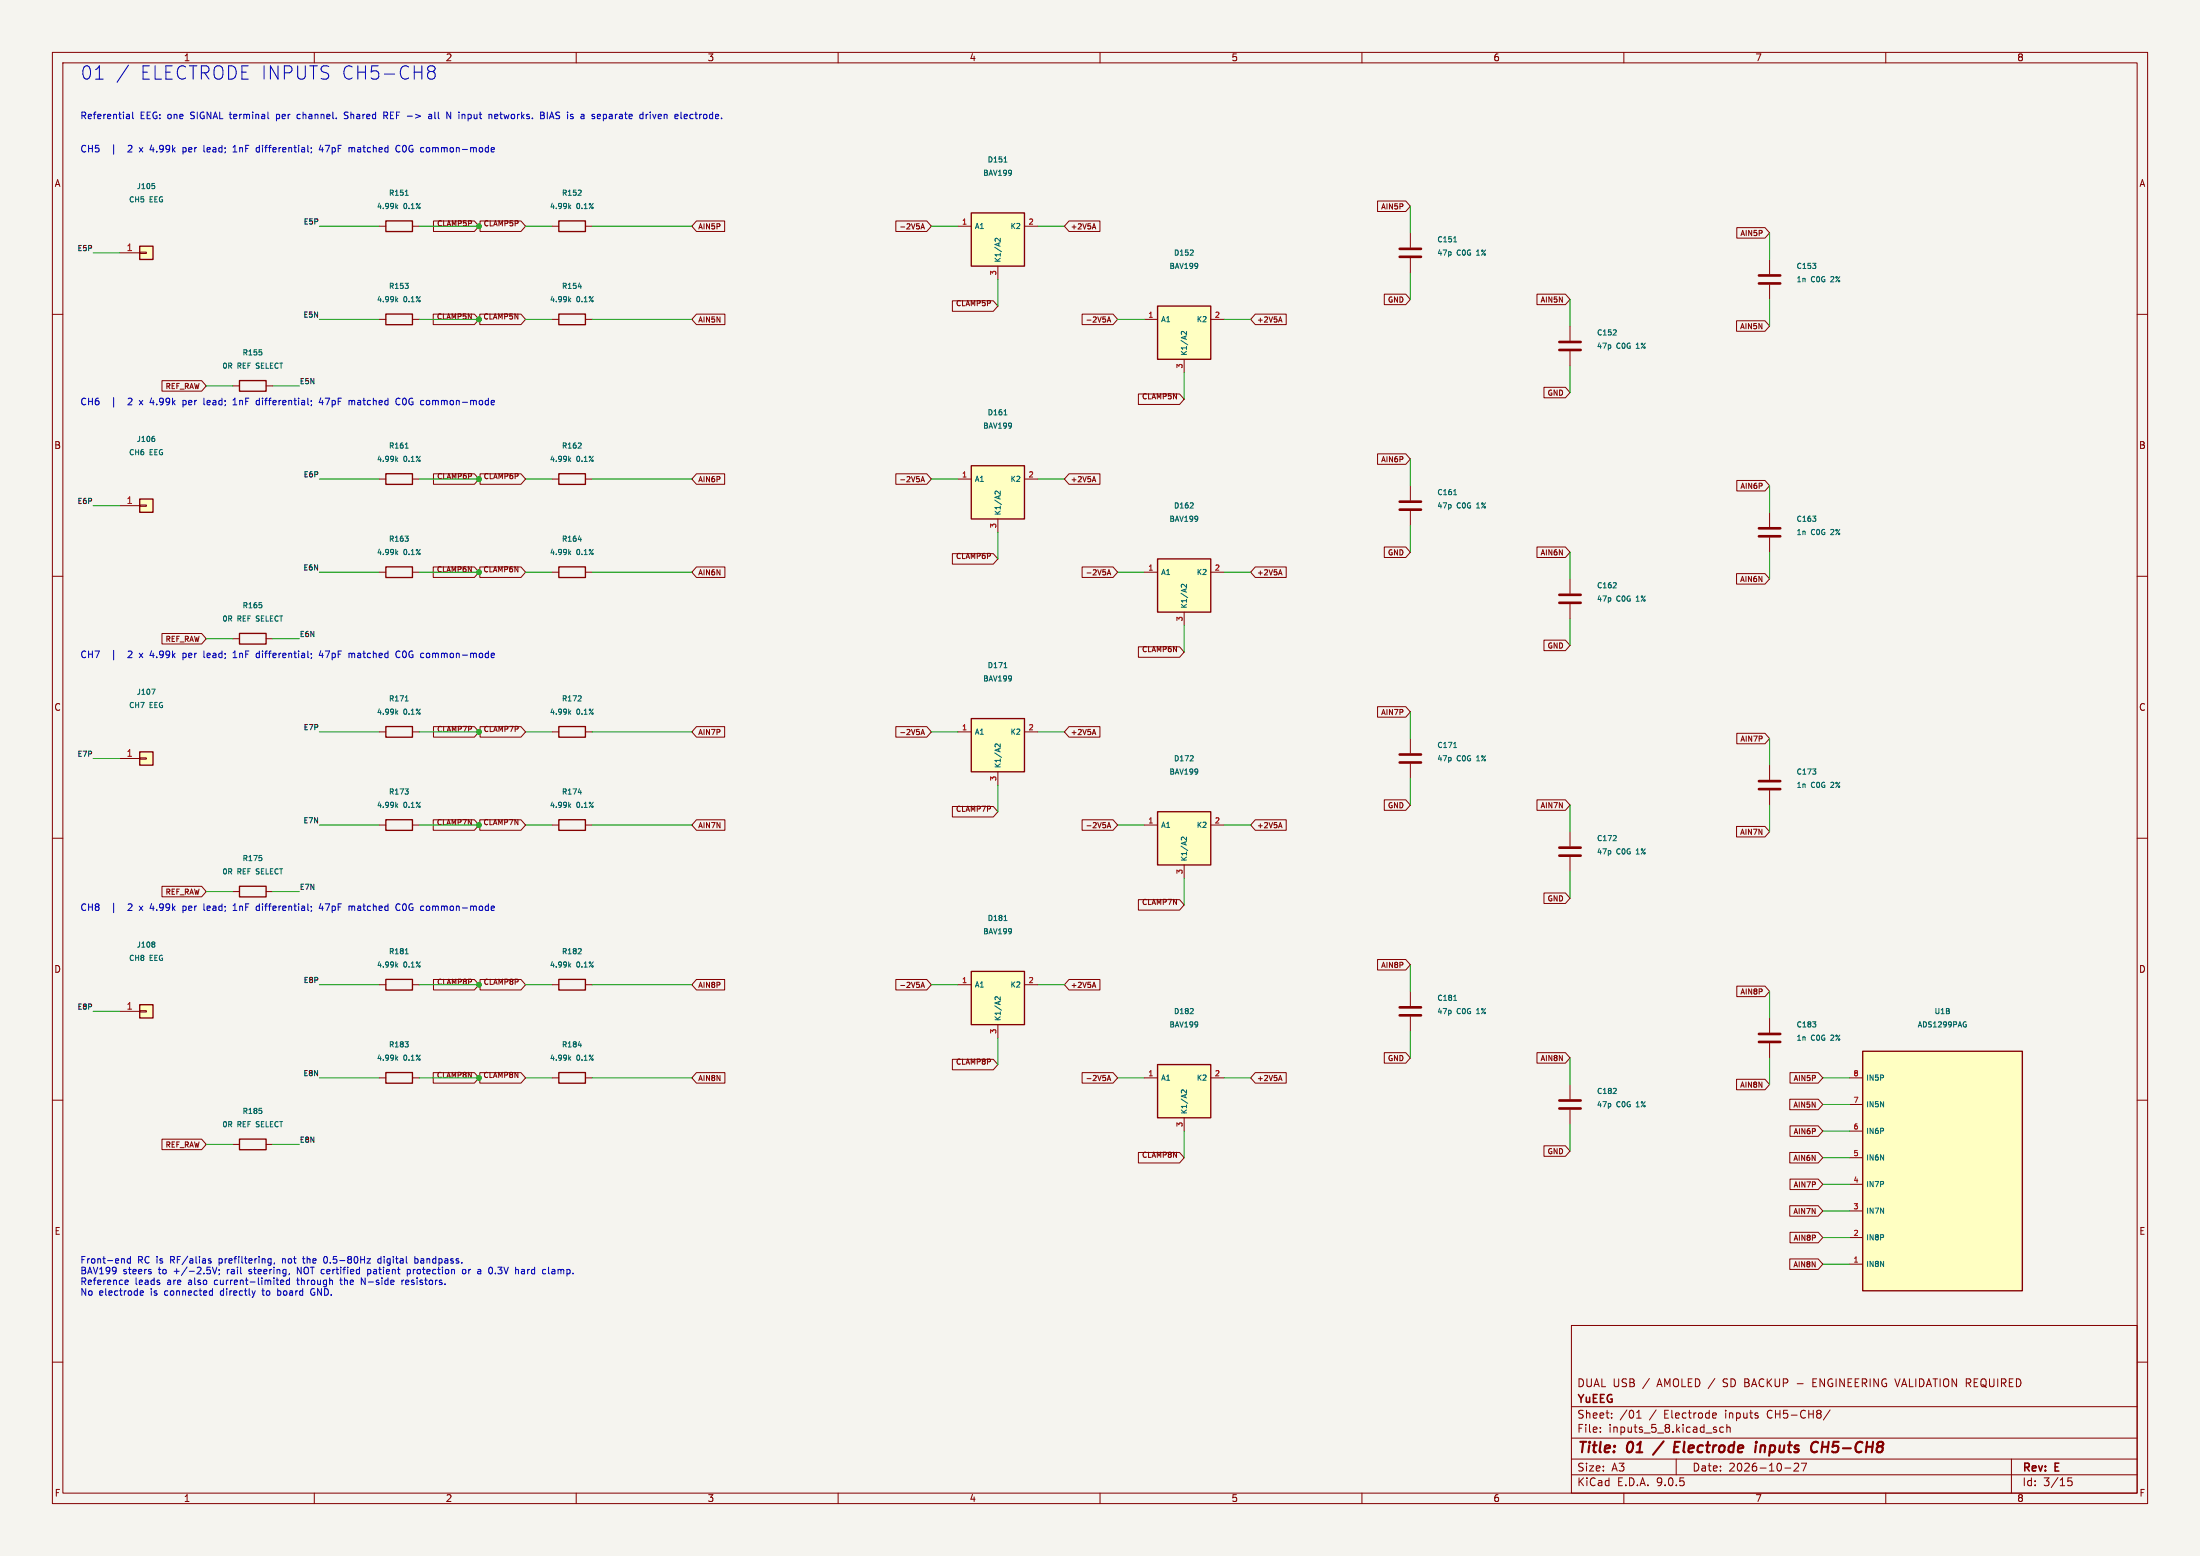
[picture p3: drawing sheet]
<svg xmlns="http://www.w3.org/2000/svg" width="420mm" height="297mm" viewBox="0 0 420 297" stroke-linecap="round" stroke-linejoin="round" font-family="sans-serif">
<path d="M0 0h420v297h-420z" fill="#f5f4ef" stroke="#f5f4ef" stroke-width=".19"/>
<g fill="none" stroke="#840000" stroke-width=".19">
<path d="M10 10h400v277h-400zM12 12h396v273h-396zM60 10v2M110 10v2M160 10v2M210 10v2M260 10v2M310 10v2M360 10v2M10 60h2M408 60h2M10 110h2"/>
<path d="M408 110h2M10 160h2M408 160h2M10 210h2M408 210h2M300 253h108v32h-108zM10 260h2M300 278.5h108M300 274.5h108M300 268.5h108M305.5 273.2v.2M305.5 272.5v.1"/>
<path d="M307.7 270.5v.2M307.7 269.8v.1M312.4 270.7h.9M312.4 269.6l.5-.4v1.5M320 278.5v3M327.2 269.7l.4 .1 .1 .2-.8 .2M327.6 270.6l-.4 .1M329 272.5l-.4-.1-.3 .3 .1 .6h.6M329.7 272.5l.2-.1 .3 .1 .1 .9M329.7 271.9v1.5M343.1 264.1h1.1M343.3 279.4v.5l-.9 .9h1"/>
<path d="M344.9 279.3l-.7 1.5M346.1 263.9h.5M346.8 263.2h-.7v1.5h.7M349.4 269.1l-1.3 1.9M384 278.5v6.5M408 260h2M60 285v2M110 285v2M160 285v2M210 285v2M260 285v2M300 281.5h108"/>
<path d="M310 285v2M340.7 280.2h1.2M360 285v2M395.5 282.1h-.7l-.1 .7 .2-.1h.5l.2 .2-.1 .5-.2 .2-.6-.2"/>
</g>
<path d="M317.6 275.1l-2 2.6M319.7 276.2h.6M320.7 275.2h-.9l-.3 2h1M335.2 275.9l-.2 1.3M335.3 275.2v.2M336.2 275.9l-.2 1.3M336.7 275.9l-.6 .2M346.7 275.2l.4 .2M347.8 276.2h1.2M348 275.2l-.3 2" fill="none" stroke="#840000" stroke-width=".4"/>
<path d="M26.7 191.8h2.5v2.5h-2.5z" fill="#ffffc2"/>
<path d="M26.7 191.8h2.5v2.5h-2.5zM73.7 186.9h5v2.1h-5z" fill="none" stroke="#840000" stroke-width=".25"/>
<path d="M299.7 110.5v2.8M299.7 115.3v2.8M22.9 193h3.8M26.7 192.9h1.2v.3h-1.2zM72.4 188h1.3M78.7 188h1.3" fill="none" stroke="#840000" stroke-width=".19"/>
<path d="M307.9 112.2h.7M308.5 111.3v.3M29.4 179.8l.2 .2-.2 .2 .2 .4-.2 .2M75.7 184.2l.2 .4M75.9 183.9l-.3 .4M77.4 182.1h.5" fill="none" stroke="#006464" stroke-width=".19"/>
<path d="M297.7 113.5h4.1M297.7 115.1h4.1" fill="none" stroke="#840000" stroke-width=".51"/>
<path d="M185.4 88.9h10.2v10.2h-10.2z" fill="#ffffc2"/>
<path d="M185.4 88.9h10.2v10.2h-10.2z" fill="none" stroke="#840000" stroke-width=".25"/>
<path d="M182.9 91.4h2.5M190.5 99.1v2.5M195.6 91.4h2.5" fill="none" stroke="#840000" stroke-width=".19"/>
<path d="M191.7 79.2h.5M191 93.7v.7l-.8-.7-.2 .2v.4" fill="none" stroke="#006464" stroke-width=".19"/>
<path d="M221 106.7h10.1v10.1h-10.1z" fill="#ffffc2"/>
<path d="M73.7 42.2h5v2h-5zM221 106.7h10.1v10.1h-10.1z" fill="none" stroke="#840000" stroke-width=".25"/>
<path d="M72.4 43.2h1.3M78.7 43.2h1.3M218.4 109.2h2.6M226.1 116.8v2.6M231.1 109.2h2.6" fill="none" stroke="#840000" stroke-width=".19"/>
<path d="M75.7 39.4l.2 .4M75.9 39.2l-.3 .3M77.4 37.3h.5M227.2 97h.6M227.8 96.1v.3M226.5 111.5v.6l-.7-.6-.3 .2 .1 .3" fill="none" stroke="#006464" stroke-width=".19"/>
<path d="M26.7 47h2.5v2.5h-2.5z" fill="#ffffc2"/>
<path d="M26.7 47h2.5v2.5h-2.5zM106.7 59.9h5.1v2.1h-5.1zM45.7 72.6h5.1v2.1h-5.1zM73.7 204.7h5v2.1h-5z" fill="none" stroke="#840000" stroke-width=".25"/>
<path d="M22.9 48.3h3.8M26.7 48.1h1.2v.3h-1.2zM44.4 73.7h1.3M50.8 73.7h1.3M105.4 61h1.3M111.8 61h1.2M299.7 62.2v2.8M299.7 67.1v2.8M72.4 205.7h1.3M78.7 205.7h1.3" fill="none" stroke="#840000" stroke-width=".19"/>
<path d="M29 35h.5M29.4 35.4l.2 .2v.2l-.2 .2M108.7 57.2l.3 .4M109 56.9l-.4 .4M110.4 54.7h.6M50 67.2v.5M307.9 64h.7M308.5 63v.4M77.3 198.8h.6l-.3 .4M77.9 199.3v.4M75.7 202l.2 .4M75.9 201.7l-.3 .4" fill="none" stroke="#006464" stroke-width=".19"/>
<path d="M297.7 65.3h4.1M297.7 66.8h4.1" fill="none" stroke="#840000" stroke-width=".51"/>
<path d="M221 58.4h10.1v10.2h-10.1z" fill="#ffffc2"/>
<path d="M106.7 42.2h5.1v2h-5.1zM221 58.4h10.1v10.2h-10.1zM73.7 108.2h5v2h-5z" fill="none" stroke="#840000" stroke-width=".25"/>
<path d="M105.4 43.2h1.3M111.8 43.2h1.2M218.4 61h2.6M226.1 68.6v2.5M231.1 61h2.6M72.4 109.2h1.3M78.7 109.2h1.3" fill="none" stroke="#840000" stroke-width=".19"/>
<path d="M108.7 39.4l.3 .4M109 39.2l-.4 .3M110.3 37.3h.7M110.9 36.4v.3M227.2 48.7h.6M227.8 47.8v.3M226.5 63.3v.6l-.7-.6-.3 .2 .1 .3M75.7 105.5l.2 .4M75.9 105.2l-.3 .4M77.3 102.3h.6l-.3 .4M77.9 102.8v.4" fill="none" stroke="#006464" stroke-width=".19"/>
<path d="M185.4 40.6h10.2v10.2h-10.2z" fill="#ffffc2"/>
<path d="M73.7 59.9h5v2.1h-5zM185.4 40.6h10.2v10.2h-10.2zM73.7 90.4h5v2.1h-5zM45.7 120.9h5.1v2h-5.1zM106.7 138.7h5.1v2h-5.1zM106.7 156.5h5.1v2h-5.1zM45.7 217.4h5.1v2.1h-5.1z" fill="none" stroke="#840000" stroke-width=".25"/>
<g fill="none" stroke="#840000" stroke-width=".19">
<path d="M182.9 43.2h2.5M190.5 50.8v2.5M195.6 43.2h2.5M72.4 61h1.3M78.7 61h1.3M72.4 91.4h1.3M78.7 91.4h1.3M337.8 97.8v2.8M337.8 102.6v2.8M44.4 121.9h1.3M50.8 121.9h1.3M105.4 139.7h1.3"/>
<path d="M111.8 139.7h1.2M105.4 157.5h1.3M111.8 157.5h1.2M44.4 218.4h1.3M50.8 218.4h1.3"/>
</g>
<g fill="none" stroke="#006464" stroke-width=".19">
<path d="M191.7 30.9h.5M75.7 57.2l.2 .4M75.9 56.9l-.3 .4M77.3 54.1h.6l-.3 .3M77.9 54.5v.5M191 45.5v.6l-.8-.6-.2 .2v.3M75.7 87.7l.2 .4M75.9 87.4l-.3 .4M77.4 85.5h.5M346 98.5h.7l-.4 .4M346.6 99v.4M50 115.5v.4"/>
<path d="M108.7 136l.3 .3M109 135.7l-.4 .4M110.3 133.8h.7M110.9 132.9v.3M108.7 153.7l.3 .4M109 153.5l-.4 .3M110.4 151.3h.6M50 212v.4"/>
</g>
<path d="M335.8 100.8h4.1M335.8 102.4h4.1" fill="none" stroke="#840000" stroke-width=".51"/>
<path d="M355.6 200.7h30.5v45.7h-30.5z" fill="#ffffc2"/>
<path d="M355.6 200.7h30.5v45.7h-30.5z" fill="none" stroke="#840000" stroke-width=".25"/>
<g fill="none" stroke="#840000" stroke-width=".19">
<path d="M337.8 49.5v2.8M337.8 54.4v2.8M269.2 92.7v2.8M269.2 97.5v2.8M337.8 194.3v2.8M337.8 199.1v2.8M353.1 205.7h2.5M353.1 210.8h2.5M353.1 215.9h2.5M353.1 221h2.5M353.1 226.1h2.5M353.1 231.1h2.5"/>
<path d="M353.1 236.2h2.5M353.1 241.3h2.5"/>
</g>
<path d="M346 50.3h.7l-.4 .3M346.6 50.7v.5M277.5 94.4h.6M346 195h.7l-.4 .4M346.6 195.5v.4M375.2 195.6h.2v.3l-.2 .1M375.2 195l.1 .1" fill="none" stroke="#006464" stroke-width=".19"/>
<path d="M335.8 52.6h4.1M335.8 54.1h4.1M267.2 95.8h4.1M267.2 97.3h4.1M335.8 197.4h4.1M335.8 198.9h4.1" fill="none" stroke="#840000" stroke-width=".51"/>
<path d="M26.7 95.3h2.5v2.5h-2.5z" fill="#ffffc2"/>
<path d="M26.7 95.3h2.5v2.5h-2.5z" fill="none" stroke="#840000" stroke-width=".25"/>
<path d="M22.9 96.5h3.8M26.7 96.4h1.2v.2h-1.2zM299.7 207v2.8M299.7 211.8v2.8" fill="none" stroke="#840000" stroke-width=".19"/>
<path d="M29.3 83.3h.2M29.4 83.7l.2 .1v.3l-.2 .2M307.9 208.7h.7M308.5 207.8v.4" fill="none" stroke="#006464" stroke-width=".19"/>
<path d="M297.7 210.1h4.1M297.7 211.6h4.1" fill="none" stroke="#840000" stroke-width=".51"/>
<path d="M26.7 143.5h2.5v2.6h-2.5z" fill="#ffffc2"/>
<path d="M73.7 138.7h5v2h-5zM26.7 143.5h2.5v2.6h-2.5zM73.7 156.5h5v2h-5z" fill="none" stroke="#840000" stroke-width=".25"/>
<path d="M72.4 139.7h1.3M78.7 139.7h1.3M22.9 144.8h3.8M26.7 144.7h1.2v.2h-1.2zM72.4 157.5h1.3M78.7 157.5h1.3" fill="none" stroke="#840000" stroke-width=".19"/>
<path d="M28.9 131.5h.7l-.4 1M75.7 136l.2 .3M75.9 135.7l-.3 .4M77.4 133.8h.5M75.7 153.7l.2 .4M75.9 153.5l-.3 .3M77.3 150.6h.6l-.3 .4M77.9 151.1v.4" fill="none" stroke="#006464" stroke-width=".19"/>
<path d="M221 203.2h10.1v10.2h-10.1z" fill="#ffffc2"/>
<path d="M221 203.2h10.1v10.2h-10.1z" fill="none" stroke="#840000" stroke-width=".25"/>
<path d="M218.4 205.7h2.6M226.1 213.4v2.5M231.1 205.7h2.6" fill="none" stroke="#840000" stroke-width=".19"/>
<path d="M227.2 193.5h.6M227.8 192.6v.3M226.5 208v.7l-.7-.7-.3 .2 .1 .4" fill="none" stroke="#006464" stroke-width=".19"/>
<path d="M185.4 185.4h10.2v10.2h-10.2z" fill="#ffffc2"/>
<path d="M185.4 185.4h10.2v10.2h-10.2z" fill="none" stroke="#840000" stroke-width=".25"/>
<path d="M182.9 188h2.5M190.5 195.6v2.5M195.6 188h2.5" fill="none" stroke="#840000" stroke-width=".19"/>
<path d="M191.7 175.7h.5M191 190.3v.6l-.8-.6-.2 .2v.3" fill="none" stroke="#006464" stroke-width=".19"/>
<path d="M221 154.9h10.1v10.2h-10.1z" fill="#ffffc2"/>
<path d="M221 154.9h10.1v10.2h-10.1zM45.7 169.2h5.1v2h-5.1z" fill="none" stroke="#840000" stroke-width=".25"/>
<path d="M218.4 157.5h2.6M231.1 157.5h2.6M44.4 170.2h1.3M50.8 170.2h1.3M226.1 165.1v2.5" fill="none" stroke="#840000" stroke-width=".19"/>
<path d="M226.5 159.8v.6l-.7-.6-.3 .2 .1 .3M227.2 145.2h.6M227.8 144.3v.4M50 163.8v.4" fill="none" stroke="#006464" stroke-width=".19"/>
<path d="M185.4 137.2h10.2v10.1h-10.2z" fill="#ffffc2"/>
<path d="M106.7 90.4h5.1v2.1h-5.1zM106.7 108.2h5.1v2h-5.1zM185.4 137.2h10.2v10.1h-10.2zM106.7 186.9h5.1v2.1h-5.1zM106.7 204.7h5.1v2.1h-5.1z" fill="none" stroke="#840000" stroke-width=".25"/>
<g fill="none" stroke="#840000" stroke-width=".19">
<path d="M263 38.4h5.4l.8 1-.8 1h-5.4zM82.7 60h7.9l.8 1-.8 1h-7.9zM82.8 42.2h7.8l.8 1-.8 1h-7.8zM91.6 60h7.9l.8 1-.8 1h-7.9zM91.6 42.2h7.9l.8 1-.8 1h-7.9zM133 42.2h5.3v2h-5.3l-.9-1zM133 60h5.4v2h-5.4l-.9-1zM171 42.2h5.9l.9 1-.9 1h-5.9zM175.8 43.7l.3-1 .4 1M175.9 43.4h.5M181.8 57.4h7.8l.9 1-.9 1h-7.8zM204.1 42.2h5.9v2h-5.9l-.9-1z"/>
<path d="M206.6 60h5.9l.9 1-.9 1h-5.9zM208.6 43.4h.5M208.9 42.7l.3 1M239.6 60h5.9v2h-5.9l-.8-1zM264.3 56.1h4.1l.8 1.1-.8 1h-4.1zM269.2 44.5v2.7M269.2 49.3v2.8M293.4 56.1h5.4l.9 1.1-.9 1h-5.4zM331.6 43.4h5.3l.9 1.1-.9 1h-5.3zM30.9 72.7h7.6l.9 1-.9 1h-7.6zM211.4 61.5l.3-1 .3 1M211.5 61.2h.4"/>
<path d="M217.3 75.2h7.9l.9 1-.9 1h-7.9zM244.2 61.2h.5M244.4 60.5l.3 1M294.7 73.9h4.1l.9 1-.9 1h-4.1zM331.5 61.2h5.4l.9 1-.9 1h-5.4zM82.8 90.4h7.8l.8 1-.8 1h-7.8zM91.6 90.4h7.9l.8 1-.8 1h-7.9zM105.4 91.4h1.3M111.8 91.4h1.2M133 90.4h5.3v2h-5.3l-.9-1zM171 90.4h5.9l.9 1-.9 1h-5.9zM175.8 92l.3-1 .4 1"/>
<path d="M175.9 91.7h.5M204.1 90.4h5.9v2h-5.9l-.9-1zM208.6 91.7h.5M208.9 91l.3 1M263 86.6h5.4l.8 1-.8 1h-5.4zM331.6 91.7h5.3l.9 1-.9 1h-5.3zM82.7 108.2h7.9l.8 1-.8 1h-7.9zM91.6 108.2h7.9l.8 1-.8 1h-7.9zM105.4 109.2h1.3M111.8 109.2h1.2M133 108.2h5.4v2h-5.4l-.9-1zM181.8 105.7h7.8l.9 1-.9 1h-7.8z"/>
<path d="M206.6 108.2h5.9l.9 1-.9 1h-5.9zM211.4 109.7l.3-1 .3 1M211.5 109.5h.4M239.6 108.2h5.9v2h-5.9l-.8-1zM244.2 109.5h.5M244.4 108.7l.3 1M264.3 104.4h4.1l.8 1-.8 1h-4.1zM293.4 104.4h5.4l.9 1-.9 1h-5.4zM331.5 109.5h5.4l.9 1-.9 1h-5.4zM30.9 120.9h7.6l.9 1-.9 1h-7.6zM82.8 138.7h7.8l.8 1-.8 1h-7.8zM91.6 138.7h7.9l.8 1-.8 1h-7.9z"/>
<path d="M133 138.7h5.3v2h-5.3l-.9-1zM171 138.7h5.9l.9 1-.9 1h-5.9zM175.9 139.9h.5M182.9 139.7h2.5M195.6 139.7h2.5M204.1 138.7h5.9v2h-5.9l-.9-1zM208.6 139.9h.5M208.9 139.2l.3 1M217.3 123.5h7.9l.9 1-.9 1h-7.9zM263 134.9h5.4l.8 1-.8 1h-5.4zM294.7 122.2h4.1l.9 1-.9 1h-4.1zM331.6 140h5.3l.9 1-.9 1h-5.3z"/>
<path d="M82.7 156.5h7.9l.8 1-.8 1h-7.9zM91.6 156.5h7.9l.8 1-.8 1h-7.9zM133 156.5h5.4v2h-5.4l-.9-1zM175.8 140.2l.3-1 .4 1M181.8 153.9h7.8l.9 1-.9 1h-7.8zM190.5 147.3v2.6M206.6 156.5h5.9l.9 1-.9 1h-5.9zM211.4 158l.3-1 .3 1M211.5 157.7h.4M239.6 156.5h5.9v2h-5.9l-.8-1zM244.2 157.7h.5M244.4 157l.3 1"/>
<path d="M264.3 152.7h4.1l.8 1-.8 1h-4.1zM269.2 141v2.8M269.2 145.8v2.8M293.4 152.7h5.4l.9 1-.9 1h-5.4zM299.7 158.8v2.7M331.5 157.7h5.4l.9 1.1-.9 1h-5.4zM337.8 146.1v2.7M337.8 150.9v2.8M30.9 169.2h7.6l.9 1-.9 1h-7.6zM217.3 171.7h7.9l.9 1-.9 1h-7.9zM294.7 170.4h4.1l.9 1.1-.9 1h-4.1zM299.7 163.6v2.8"/>
<path d="M82.8 187h7.8l.8 1-.8 1h-7.8zM91.6 187h7.9l.8 1-.8 1h-7.9zM105.4 188h1.3M111.8 188h1.2M133 187h5.3v2h-5.3l-.9-1zM171 187h5.9l.9 1-.9 1h-5.9zM175.8 188.5l.3-1 .4 1M175.9 188.2h.5M204.1 187h5.9v2h-5.9l-.9-1zM208.6 188.2h.5M208.9 187.5l.3 1M263 183.1h5.4l.8 1.1-.8 1h-5.4z"/>
<path d="M269.2 189.2v2.8M269.2 194.1v2.8M331.6 188.2h5.3l.9 1-.9 1h-5.3zM30.9 217.4h7.6l.9 1-.9 1h-7.6zM82.7 204.7h7.9l.8 1-.8 1h-7.9zM91.6 204.7h7.9l.8 1-.8 1h-7.9zM105.4 205.7h1.3M111.8 205.7h1.2M133 204.7h5.4v2h-5.4l-.9-1zM181.8 202.2h7.8l.9 1-.9 1h-7.8zM206.6 204.7h5.9l.9 1-.9 1h-5.9zM211.4 206.3l.3-1 .3 1"/>
<path d="M211.5 206h.4M217.3 220h7.9l.9 1-.9 1h-7.9zM239.6 204.7h5.9v2h-5.9l-.8-1zM244.2 206h.5M244.4 205.3l.3 1M264.3 200.9h4.1l.8 1-.8 1h-4.1zM293.4 200.9h5.4l.9 1-.9 1h-5.4zM294.7 218.7h4.1l.9 1-.9 1h-4.1zM331.5 206h5.4l.9 1-.9 1h-5.4zM341.7 209.8h5.4l.9 1-.9 1h-5.4zM341.7 220h5.4l.9 1-.9 1h-5.4zM341.7 204.7h5.4l.9 1-.9 1h-5.4z"/>
<path d="M341.7 214.9h5.4l.9 1-.9 1h-5.4zM341.7 230.1h5.4l.9 1-.9 1h-5.4zM341.7 225.1h5.4l.9 1-.9 1h-5.4zM341.7 235.2h5.4l.9 1-.9 1h-5.4zM341.7 240.3h5.4l.9 1-.9 1h-5.4z"/>
</g>
<g fill="none" stroke="#006464" stroke-width=".19">
<path d="M277.5 46.2h.6M108.7 87.7l.3 .4M109 87.4l-.4 .4M110.3 85.5h.7M110.9 84.6v.4M108.7 105.5l.3 .4M109 105.2l-.4 .4M110.4 103h.6M191.7 127.5h.5M191 142v.6l-.8-.6-.2 .2v.3M277.5 142.7h.6M308.5 159.6v.3"/>
<path d="M346 146.8h.7l-.4 .4M346.6 147.3v.4M307.9 160.5h.7M108.7 184.2l.3 .4M109 183.9l-.4 .4M110.3 182.1h.7M110.4 199.5h.6M110.9 181.2v.3M277.5 191h.6M108.7 202l.3 .4M109 201.7l-.4 .4"/>
</g>
<path d="M267.2 47.5h4.1M267.2 49h4.1M267.2 144h4.1M267.2 145.5h4.1M335.8 149.1h4.1M335.8 150.6h4.1M297.7 161.8h4.1M297.7 163.3h4.1M267.2 192.3h4.1M267.2 193.8h4.1" fill="none" stroke="#840000" stroke-width=".51"/>
<g fill="none" stroke="#009600" stroke-width=".19">
<path d="M269.2 39.4v5.1M17.8 48.3h5.1M61 43.2h11.4M80 43.2h11.4M100.3 43.2h5.1M113 43.2h19.1M177.8 43.2h5.1M190.5 53.3v5.1M198.1 43.2h5.1M269.2 52.1v5.1M299.7 57.2v5M337.8 44.5v5"/>
<path d="M337.8 57.2v5M39.4 73.7h5M52.1 73.7h5M61 61h11.4M80 61h11.4M100.3 61h5.1M113 61h19.1M213.4 61h5M226.1 71.1v5.1M233.7 61h5.1M299.7 69.9v5M17.8 96.5h5.1"/>
<path d="M61 91.4h11.4M80 91.4h11.4M100.3 91.4h5.1M113 91.4h19.1M177.8 91.4h5.1M198.1 91.4h5.1M269.2 87.6v5.1M337.8 92.7v5.1M61 109.2h11.4M80 109.2h11.4M100.3 109.2h5.1M113 109.2h19.1"/>
<path d="M190.5 101.6v5.1M213.4 109.2h5M226.1 119.4v5.1M233.7 109.2h5.1M269.2 100.3v5.1M299.7 105.4v5.1M299.7 118.1v5.1M337.8 105.4v5.1M39.4 121.9h5M52.1 121.9h5M61 139.7h11.4M80 139.7h11.4"/>
<path d="M100.3 139.7h5.1M113 139.7h19.1M177.8 139.7h5.1M198.1 139.7h5.1M269.2 135.9v5.1M17.8 144.8h5.1M61 157.5h11.4M80 157.5h11.4M100.3 157.5h5.1M113 157.5h19.1M190.5 149.9v5M213.4 157.5h5"/>
<path d="M233.7 157.5h5.1M269.2 148.6v5.1M299.7 153.7v5.1M337.8 141v5.1M337.8 153.7v5.1M39.4 170.2h5M52.1 170.2h5M226.1 167.6v5.1M299.7 166.4v5.1M17.8 193h5.1M61 188h11.4M80 188h11.4"/>
<path d="M100.3 188h5.1M113 188h19.1M177.8 188h5.1M190.5 198.1v5.1M198.1 188h5.1M269.2 184.2v5M269.2 196.9v5M337.8 189.2v5.1M39.4 218.4h5M52.1 218.4h5M61 205.7h11.4M80 205.7h11.4"/>
<path d="M100.3 205.7h5.1M113 205.7h19.1M213.4 205.7h5M226.1 215.9v5.1M233.7 205.7h5.1M299.7 201.9v5.1M299.7 214.6v5.1M337.8 201.9v5.1M348 205.7h5.1M348 215.9h5.1M348 210.8h5.1M348 226.1h5.1"/>
<path d="M348 221h5.1M348 231.1h5.1M348 236.2h5.1M348 241.3h5.1"/>
</g>
<g fill="none" stroke="#0000c2" stroke-width=".19">
<path d="M24.5 12.4l-2.1 3.3M82.1 13.7l-.2-.2a.53 .53 0 0 1-.3-.5 .53 .53 0 0 1 .5-.4l.7 .1a.53 .53 0 0 1 .3 .6 .53 .53 0 0 1-.5 .4M82.1 13.7l-.5 .4 .1 .8 .4 .2 .7-.1 .3-.4v-.5l-.5-.4M82.1 13.7h.5M24.3 21.8l.4 .2v.7M24.7 22.6l-.4 .1M24.7 22.1l-.4 .1M25.3 21.4v1.1l.2 .2M26.6 28.2l.7 .8M27.3 28.2l-.7 .8M28.9 27.7l-.3 .9h.8M34.9 28.2v1.2"/>
<path d="M34.9 28.2h.4l.2 .1M35.5 28.9l-.2 .1h-.4M38.9 27.7v1.1M39.7 28.2l-.2 .1v.5l.2 .2M40.1 28.5l-.6 .1M44.5 28.1l.4-.4v1.3M44.5 29h.7M51.1 22.5l.2 .2M52.8 21.8v1.3M52.8 22.6l.1 .1M52.9 21.8l-.1 .1M57.2 21.8l-.4 .1-.1 .2 .1 .4 .4 .2"/>
<path d="M61.2 27.7l-.3 .9h.8M61.5 28.2v.8M62.1 27.7h.8M65.7 22.6h.6M66.4 21.5l-.4-.1-.3 .2 .1 .3 .5 .2M67.3 28.2l.4 .1v.7M73.3 22.1l.6-.1 .1-.2-.1-.3-.6-.1v1.3M73.6 22.1l.4 .6M75.8 27.8l.6 .1M76.4 28.9l-.6 .1M77.4 27.8l-.1-.1a.68 .68 0 0 0-.5 .7 .68 .68 0 0 0 .5 .6h.1M81.9 21.9h.4l.1 .8"/>
<path d="M82 28.3v.6M82.4 22.1l-.4 .1-.2 .2 .2 .3 .4-.1M85.3 21.4l.7 1.3v-1.3M94.4 22.2l.6-.1v-.2l-.4-.1-.2 .2 .1 .6h.5M103.2 21.4l.6 .1 .1 .3-.3 .2M103.2 22h.4M103.6 22l.3 .2v.3l-.7 .2M104.5 21.4v1.3M105 22.3h.6M105.3 21.4l-.4 1.3M113 22.6l.4 .1M113.4 21.8l-.4 .2 .1 .2h.3"/>
<path d="M115.3 21.8l.4 .1M115.7 22.6l-.4 .1M123.7 21.8l-.2 .1M124.1 21.4v.1M124.1 21.8v.9M124.6 21.8l.3 .9M130.7 21.9l.3-.1 .2 .3-.6 .1M130.7 22.6h.5M131.9 21.8l-.2 .3v.3l.2 .3M26.6 76.4l.7 .9M27.3 76.4l-.7 .9M28.9 75.9l-.3 .9h.8"/>
<path d="M34.9 76.4v1.3M34.9 76.5l.4-.1 .2 .1M35.5 77.2l-.2 .1-.4-.1M38.9 76v1.1M39.7 76.4l-.2 .2v.5l.2 .2M40.1 76.7l-.6 .1M44.5 77.3h.7M44.5 76.4l.4-.4v1.3M61.2 75.9l-.3 .9h.8M61.5 76.4v.9M62.1 76h.8M67.3 76.4l.4 .2v.7"/>
<path d="M75.8 76.1h.6M76.4 77.2h-.6M77.4 76.1l-.1-.1a.68 .68 0 0 0-.5 .6 .68 .68 0 0 0 .5 .7l.1-.1M82 76.5v.7M26.6 124.7l.7 .8M27.3 124.7l-.7 .8M28.9 124.2l-.3 .9h.8M34.9 124.7v1.3M34.9 124.7h.4l.2 .1M35.5 125.4l-.2 .1h-.4M38.9 124.3v1.1M39.7 124.7l-.2 .2v.5l.2 .1"/>
<path d="M40.1 125l-.6 .1M44.5 124.6l.4-.3v1.2M44.5 125.5h.7M61.2 124.2l-.3 .9h.8M61.5 124.7v.8M62.1 124.3h.8M67.3 124.7l.4 .2v.6M75.8 124.3l.6 .1M76.4 125.4l-.6 .1M77.4 124.3h-.1a.68 .68 0 0 0-.5 .6 .68 .68 0 0 0 .5 .6h.1M82 124.8v.6M26.6 172.9l.7 .9"/>
<path d="M27.3 172.9l-.7 .9M28.9 172.5l-.3 .9h.8M34.9 172.9v1.3M34.9 173l.4-.1 .2 .2M35.5 173.7l-.2 .1-.4-.1M38.9 172.5v1.1M39.7 172.9l-.2 .2v.5l.2 .2M40.1 173.2l-.6 .2M44.5 172.9l.4-.4v1.3M44.5 173.8h.7M61.2 172.5l-.3 .9h.8M61.5 172.9v.9"/>
<path d="M62.1 172.5h.8M67.3 172.9l.4 .2v.7M75.8 172.6h.6M76.4 173.7h-.6M77.4 172.6l-.1-.1a.68 .68 0 0 0-.5 .7 .68 .68 0 0 0 .5 .6l.1-.1M82 173.1v.6M24.9 239.8v1.3M57.9 239.8v1.1l.3 .2M62.3 239.9l-.1-.1a.68 .68 0 0 0-.4 .7 .68 .68 0 0 0 .4 .6l.1-.1M72.7 239.8v1.3M79.2 239.8v1.3M23.4 240.3l.3 .1v.7"/>
<path d="M23.9 245.1h.5M23.9 244.4l.4-.1 .2 .3-.6 .2M24.9 240.3h-.4l-.2 .2 .1 .5h.5M26.8 246.8l.6-.1-.1-.3h-.3l-.2 .2v.6h.5M28.8 242.8v.3M39.8 240.5l.5 .4-.2 .2-.3-.1M40.1 242.5v.5M40.2 246.4h.4M40.3 240.3h-.3l-.2 .1M40.6 247.2h-.4M40.6 246v1.2M40.6 241.9l.4 1.2 .4-1.2"/>
<path d="M41.9 243.1l-.1 .2M47.5 243.1h.1M47.5 242.5l.2 .2M50 246.4h.5M50.2 246v1.2M51.4 240.3h.3M51.7 241l-.3 .1M51.7 240.3v1l-.1 .2h-.3M52.4 241l-.1 .3M53 247.2h.4M53 246v1.2M53.1 245.2h.1"/>
<path d="M53.4 246.4h-.4M53.6 244.5v.6h.5M53.9 240.3v.8M54.1 240.3l-.2 .1M54.2 244.5v.1l-.6 .2M54.7 244.5v.6l.2 .1 .4-.1M55.3 243.9v1.3M56.6 244.3h.5M56.8 243.1v-1.2l.7 1.2M56.8 243.9l.1 1.2M57.7 240.3h.5M59.3 246.5l.2 .7h.5"/>
<path d="M59.9 246.7h.2M64.9 244.3h.5M65.1 243.9v1.1l.3 .2M69 245.2v-1.3l.7 1.3M70.1 240.3h.6l-.6 .8h.6M70.2 242.3v1.3M70.2 242.4l.4-.1 .2 .2-.1 .6h-.5M72.7 240.3h-.3l-.3 .2 .1 .5h.5M76.7 244.3v.9M76.8 244.5l-.1 .1M77.5 244.4v.7M77.8 242.3v1.3"/>
<path d="M78.1 244.6l-.7 .2M78.3 242.4v.6l-.2 .1h-.3M79.2 240.3h.4l.2 .2-.1 .5h-.5M88.3 242.4v.5l.2 .2h.3l.1-.2v-.5M93.4 242l.2-.1 .3 .1M99.6 242.4h.5v.7M99.6 243.1h.5M100.1 242.6l-.5 .1M104.7 243l.2 .1M105.8 242.3l-.4 .1M105.8 242.7h-.3l-.2 .1 .1 .3h.4"/>
</g>
<g fill="#009600" stroke="#009600" stroke-width=".19">
<circle cx="91.4" cy="109.2" r=".46"/>
<circle cx="91.4" cy="43.2" r=".46"/>
<circle cx="91.4" cy="61" r=".46"/>
<circle cx="91.4" cy="91.4" r=".46"/>
<circle cx="91.4" cy="139.7" r=".46"/>
<circle cx="91.4" cy="157.5" r=".46"/>
<circle cx="91.4" cy="188" r=".46"/>
<circle cx="91.4" cy="205.7" r=".46"/>
</g>
<g font-size="3.5" fill="#0000c2">
<text x="15.2" y="15.4">01</text>
<text x="26.5" y="15.4">ELECTRODE INPUTS CH5-CH8</text>
</g>
<g font-size="2.8" fill="#840000">
<text x="301" y="277.9">Title:</text>
<text x="310.6" y="277.9">01</text>
<text x="321.2" y="277.9">Electrode</text>
<text x="337.5" y="277.9">inputs</text>
<text x="349" y="277.9">CH5-CH8</text>
</g>
<g font-size="2.1" fill="#840000">
<text x="301" y="268.2">YuEEG</text>
<text x="301" y="265">DUAL USB</text>
<text x="313.7" y="265">/</text>
<text x="316.5" y="265">AMOLED /</text>
<text x="329.3" y="265">SD BACKUP</text>
<text x="346.9" y="265">ENGINEERING VALIDATION REQUIRED</text>
<text x="301" y="273.7">File:</text>
<text x="301" y="271">Sheet:</text>
<text x="307.1" y="273.7">inputs_5_8.kicad_sch</text>
<text x="309.2" y="271">/01</text>
<text x="314.9" y="271">/</text>
<text x="317.8" y="271">Electrode</text>
<text x="329.6" y="271">inputs</text>
<text x="337.8" y="271">CH5-CH8/</text>
<text x="301" y="281.1">Size:</text>
<text x="307.6" y="281.1">A3</text>
<text x="323" y="281.1">Date:</text>
<text x="330" y="281.1">2026-10-27</text>
<text x="386" y="281.3">Rev:</text>
<text x="392.4" y="281.3">E</text>
<text x="301" y="283.9">KiCad</text>
<text x="308.7" y="283.9">E.D.A.</text>
<text x="316.3" y="283.9">9.0.5</text>
<text x="386" y="283.9">Id:</text>
<text x="390.1" y="283.9">3/15</text>
</g>
<g font-size="1.8" fill="#840000">
<text x="35" y="11.9">1</text>
<text x="85" y="11.9">2</text>
<text x="135" y="11.9">3</text>
<text x="185" y="11.9">4</text>
<text x="235" y="11.9">5</text>
<text x="285" y="11.9">6</text>
<text x="335" y="11.9">7</text>
<text x="385" y="11.9">8</text>
<text x="10.3" y="35.9">A</text>
<text x="408.3" y="35.9">A</text>
<text x="10.3" y="85.9">B</text>
<text x="408.2" y="85.9">B</text>
<text x="10.3" y="135.9">C</text>
<text x="408.2" y="135.9">C</text>
<text x="10.3" y="185.9">D</text>
<text x="408.2" y="185.9">D</text>
<text x="10.3" y="235.9">E</text>
<text x="408.3" y="235.9">E</text>
<text x="10.3" y="285.9">F</text>
<text x="35" y="286.9">1</text>
<text x="85" y="286.9">2</text>
<text x="135" y="286.9">3</text>
<text x="185" y="286.9">4</text>
<text x="235" y="286.9">5</text>
<text x="285" y="286.9">6</text>
<text x="335" y="286.9">7</text>
<text x="385" y="286.9">8</text>
<text x="408.3" y="285.9">F</text>
</g>
<g font-size="1.8" fill="#0000c2">
<text x="15.2" y="23.1">Referential</text>
<text x="26.8" y="23.1">EEG: one</text>
<text x="36.7" y="23.1">SIGNAL terminal</text>
<text x="53.4" y="23.1">per</text>
<text x="57.6" y="23.1">channel.</text>
<text x="66.8" y="23.1">Shared</text>
<text x="74.5" y="23.1">REF -&gt;</text>
<text x="83.5" y="23.1">all</text>
<text x="87.1" y="23.1">N input</text>
<text x="95.6" y="23.1">networks.</text>
<text x="105.7" y="23.1">BIAS</text>
<text x="111" y="23.1">is</text>
<text x="113.8" y="23.1">a</text>
<text x="116.1" y="23.1">separate</text>
<text x="125.5" y="23.1">driven</text>
<text x="132.4" y="23.1">electrode.</text>
<text x="15.2" y="29.4">CH5</text>
<text x="21.4" y="29.4">|</text>
<text x="24.9" y="29.4">2</text>
<text x="29.5" y="29.4">4.99k</text>
<text x="36" y="29.4">per</text>
<text x="40.1" y="29.4">lead;</text>
<text x="46" y="29.4">1nF</text>
<text x="50.6" y="29.4">differential;</text>
<text x="62.8" y="29.4">47pF</text>
<text x="68.7" y="29.4">matched</text>
<text x="77.9" y="29.4">C0G</text>
<text x="82.8" y="29.4">common-mode</text>
<text x="15.2" y="77.7">CH6</text>
<text x="21.4" y="77.7">|</text>
<text x="24.9" y="77.7">2</text>
<text x="29.5" y="77.7">4.99k</text>
<text x="36" y="77.7">per</text>
<text x="40.1" y="77.7">lead;</text>
<text x="46" y="77.7">1nF</text>
<text x="50.6" y="77.7">differential;</text>
<text x="62.8" y="77.7">47pF</text>
<text x="68.7" y="77.7">matched</text>
<text x="77.9" y="77.7">C0G</text>
<text x="82.8" y="77.7">common-mode</text>
<text x="15.2" y="125.9">CH7</text>
<text x="21.4" y="125.9">|</text>
<text x="24.9" y="125.9">2</text>
<text x="29.5" y="125.9">4.99k</text>
<text x="36" y="125.9">per</text>
<text x="40.1" y="125.9">lead;</text>
<text x="46" y="125.9">1nF</text>
<text x="50.6" y="125.9">differential;</text>
<text x="62.8" y="125.9">47pF</text>
<text x="68.7" y="125.9">matched</text>
<text x="77.9" y="125.9">C0G</text>
<text x="82.8" y="125.9">common-mode</text>
<text x="15.2" y="174.2">CH8</text>
<text x="21.4" y="174.2">|</text>
<text x="24.9" y="174.2">2</text>
<text x="29.5" y="174.2">4.99k</text>
<text x="36" y="174.2">per</text>
<text x="40.1" y="174.2">lead;</text>
<text x="46" y="174.2">1nF</text>
<text x="50.6" y="174.2">differential;</text>
<text x="62.8" y="174.2">47pF</text>
<text x="68.7" y="174.2">matched</text>
<text x="77.9" y="174.2">C0G</text>
<text x="82.8" y="174.2">common-mode</text>
<text x="15.2" y="241.5">Front-end</text>
<text x="15.2" y="243.6">BAV199</text>
<text x="15.2" y="245.6">Reference</text>
<text x="23.5" y="243.6">steers</text>
<text x="25.8" y="245.6">leads</text>
<text x="26.3" y="241.5">RC is</text>
<text x="30.4" y="243.6">to</text>
<text x="32" y="245.6">are</text>
<text x="32.8" y="241.5">RF/alias</text>
<text x="33.4" y="243.6">+/-2.5V;</text>
<text x="36.2" y="245.6">also</text>
<text x="41.4" y="245.6">current-limited</text>
<text x="42.2" y="241.5">prefiltering,</text>
<text x="43.8" y="243.6">rail</text>
<text x="48.2" y="243.6">steering,</text>
<text x="54.5" y="241.5">not</text>
<text x="57.4" y="245.6">through</text>
<text x="57.6" y="243.6">NOT certified</text>
<text x="58.7" y="241.5">the</text>
<text x="62.9" y="241.5">0.5-80Hz</text>
<text x="65.9" y="245.6">the</text>
<text x="70" y="245.6">N-side</text>
<text x="71.4" y="243.6">patient</text>
<text x="73.4" y="241.5">digital</text>
<text x="77.9" y="245.6">resistors.</text>
<text x="79.2" y="243.6">protection</text>
<text x="80.6" y="241.5">bandpass.</text>
<text x="90" y="243.6">or</text>
<text x="93.1" y="243.6">a</text>
<text x="95.4" y="243.6">0.3V</text>
<text x="100.7" y="243.6">hard</text>
<text x="106.1" y="243.6">clamp.</text>
<text x="15.2" y="247.6">No</text>
<text x="18.9" y="247.6">electrode</text>
<text x="28.9" y="247.6">is</text>
<text x="31.7" y="247.6">connected</text>
<text x="42.5" y="247.6">directly</text>
<text x="50.8" y="247.6">to</text>
<text x="53.8" y="247.6">board</text>
<text x="60.4" y="247.6">GND.</text>
</g>
<g font-size="1.8" fill="#a90000">
<text x="24.1" y="48">1</text>
<text x="24.1" y="96.3">1</text>
<text x="24.1" y="144.5">1</text>
<text x="24.1" y="192.8">1</text>
</g>
<g font-size="1.4" fill="#006464">
<text x="187.6" y="33.7">BAV199</text>
<text x="188.4" y="31.2">D151</text>
<text x="24.5" y="38.8">CH5</text>
<text x="26" y="36.3">J105</text>
<text x="28.5" y="38.8">EEG</text>
<text x="71.9" y="40.1">4.99k</text>
<text x="74.1" y="37.6">R151</text>
<text x="77" y="40.1">0.1%</text>
<text x="104.9" y="40.1">4.99k</text>
<text x="107.2" y="37.6">R152</text>
<text x="110" y="40.1">0.1%</text>
<text x="186" y="43.9">A1</text>
<text x="192.8" y="43.9">K2</text>
<text x="274.3" y="46.4">C151</text>
<text x="191.2" y="50.2" transform="rotate(-90 191.2 50.2)">K1/A2</text>
<text x="223.1" y="51.5">BAV199</text>
<text x="224" y="49">D152</text>
<text x="274.3" y="49">47p</text>
<text x="278.1" y="49">C0G</text>
<text x="282.1" y="49">1%</text>
<text x="342.9" y="51.5">C153</text>
<text x="71.9" y="57.9">4.99k</text>
<text x="74.1" y="55.3">R153</text>
<text x="77" y="57.9">0.1%</text>
<text x="104.9" y="57.9">4.99k</text>
<text x="107.2" y="55.3">R154</text>
<text x="110" y="57.9">0.1%</text>
<text x="342.9" y="54.1">1n</text>
<text x="345.7" y="54.1">C0G</text>
<text x="349.7" y="54.1">2%</text>
<text x="221.6" y="61.7">A1</text>
<text x="228.3" y="61.7">K2</text>
<text x="304.8" y="64.2">C152</text>
<text x="42.3" y="70.6">0R</text>
<text x="45.3" y="70.6">REF</text>
<text x="46.2" y="68">R155</text>
<text x="49.1" y="70.6">SELECT</text>
<text x="226.8" y="68" transform="rotate(-90 226.8 68)">K1/A2</text>
<text x="304.8" y="66.8">47p</text>
<text x="308.6" y="66.8">C0G</text>
<text x="312.6" y="66.8">1%</text>
<text x="187.6" y="82">BAV199</text>
<text x="188.4" y="79.5">D161</text>
<text x="24.5" y="87.1">CH6</text>
<text x="26" y="84.5">J106</text>
<text x="28.5" y="87.1">EEG</text>
<text x="71.9" y="88.4">4.99k</text>
<text x="74.1" y="85.8">R161</text>
<text x="77" y="88.4">0.1%</text>
<text x="104.9" y="88.4">4.99k</text>
<text x="107.2" y="85.8">R162</text>
<text x="110" y="88.4">0.1%</text>
<text x="186" y="92.2">A1</text>
<text x="192.8" y="92.2">K2</text>
<text x="274.3" y="94.7">C161</text>
<text x="191.2" y="98.5" transform="rotate(-90 191.2 98.5)">K1/A2</text>
<text x="223.1" y="99.8">BAV199</text>
<text x="224" y="97.2">D162</text>
<text x="274.3" y="97.2">47p</text>
<text x="278.1" y="97.2">C0G</text>
<text x="282.1" y="97.2">1%</text>
<text x="342.9" y="99.8">C163</text>
<text x="71.9" y="106.1">4.99k</text>
<text x="74.1" y="103.6">R163</text>
<text x="77" y="106.1">0.1%</text>
<text x="104.9" y="106.1">4.99k</text>
<text x="107.2" y="103.6">R164</text>
<text x="110" y="106.1">0.1%</text>
<text x="342.9" y="102.3">1n</text>
<text x="345.7" y="102.3">C0G</text>
<text x="349.7" y="102.3">2%</text>
<text x="221.6" y="109.9">A1</text>
<text x="228.3" y="109.9">K2</text>
<text x="304.8" y="112.5">C162</text>
<text x="42.3" y="118.8">0R</text>
<text x="45.3" y="118.8">REF</text>
<text x="46.2" y="116.3">R165</text>
<text x="49.1" y="118.8">SELECT</text>
<text x="226.8" y="116.2" transform="rotate(-90 226.8 116.2)">K1/A2</text>
<text x="304.8" y="115">47p</text>
<text x="308.6" y="115">C0G</text>
<text x="312.6" y="115">1%</text>
<text x="187.6" y="130.3">BAV199</text>
<text x="188.4" y="127.7">D171</text>
<text x="24.5" y="135.3">CH7</text>
<text x="26" y="132.8">J107</text>
<text x="28.5" y="135.3">EEG</text>
<text x="71.9" y="136.6">4.99k</text>
<text x="74.1" y="134.1">R171</text>
<text x="77" y="136.6">0.1%</text>
<text x="104.9" y="136.6">4.99k</text>
<text x="107.2" y="134.1">R172</text>
<text x="110" y="136.6">0.1%</text>
<text x="186" y="140.4">A1</text>
<text x="192.8" y="140.4">K2</text>
<text x="274.3" y="143">C171</text>
<text x="191.2" y="146.7" transform="rotate(-90 191.2 146.7)">K1/A2</text>
<text x="223.1" y="148">BAV199</text>
<text x="224" y="145.5">D172</text>
<text x="274.3" y="145.5">47p</text>
<text x="278.1" y="145.5">C0G</text>
<text x="282.1" y="145.5">1%</text>
<text x="342.9" y="148">C173</text>
<text x="71.9" y="154.4">4.99k</text>
<text x="74.1" y="151.9">R173</text>
<text x="77" y="154.4">0.1%</text>
<text x="104.9" y="154.4">4.99k</text>
<text x="107.2" y="151.9">R174</text>
<text x="110" y="154.4">0.1%</text>
<text x="342.9" y="150.6">1n</text>
<text x="345.7" y="150.6">C0G</text>
<text x="349.7" y="150.6">2%</text>
<text x="221.6" y="158.2">A1</text>
<text x="228.3" y="158.2">K2</text>
<text x="304.8" y="160.7">C172</text>
<text x="42.3" y="167.1">0R</text>
<text x="45.3" y="167.1">REF</text>
<text x="46.2" y="164.6">R175</text>
<text x="49.1" y="167.1">SELECT</text>
<text x="226.8" y="164.5" transform="rotate(-90 226.8 164.5)">K1/A2</text>
<text x="304.8" y="163.3">47p</text>
<text x="308.6" y="163.3">C0G</text>
<text x="312.6" y="163.3">1%</text>
<text x="187.6" y="178.5">BAV199</text>
<text x="188.4" y="176">D181</text>
<text x="24.5" y="183.6">CH8</text>
<text x="26" y="181.1">J108</text>
<text x="28.5" y="183.6">EEG</text>
<text x="71.9" y="184.9">4.99k</text>
<text x="74.1" y="182.3">R181</text>
<text x="77" y="184.9">0.1%</text>
<text x="104.9" y="184.9">4.99k</text>
<text x="107.2" y="182.3">R182</text>
<text x="110" y="184.9">0.1%</text>
<text x="186" y="188.7">A1</text>
<text x="192.8" y="188.7">K2</text>
<text x="274.3" y="191.2">C181</text>
<text x="191.2" y="195" transform="rotate(-90 191.2 195)">K1/A2</text>
<text x="223.1" y="196.3">BAV199</text>
<text x="224" y="193.8">D182</text>
<text x="274.3" y="193.8">47p</text>
<text x="278.1" y="193.8">C0G</text>
<text x="282.1" y="193.8">1%</text>
<text x="342.9" y="196.3">C183</text>
<text x="366" y="196.3">ADS1299PAG</text>
<text x="369.2" y="193.8">U1B</text>
<text x="71.9" y="202.7">4.99k</text>
<text x="74.1" y="200.1">R183</text>
<text x="77" y="202.7">0.1%</text>
<text x="104.9" y="202.7">4.99k</text>
<text x="107.2" y="200.1">R184</text>
<text x="110" y="202.7">0.1%</text>
<text x="342.9" y="198.8">1n</text>
<text x="345.7" y="198.8">C0G</text>
<text x="349.7" y="198.8">2%</text>
<text x="221.6" y="206.5">A1</text>
<text x="228.3" y="206.5">K2</text>
<text x="304.8" y="209">C182</text>
<text x="356.2" y="206.5">IN5P</text>
<text x="42.3" y="215.4">0R</text>
<text x="45.3" y="215.4">REF</text>
<text x="46.2" y="212.8">R185</text>
<text x="49.1" y="215.4">SELECT</text>
<text x="226.8" y="212.8" transform="rotate(-90 226.8 212.8)">K1/A2</text>
<text x="304.8" y="211.5">47p</text>
<text x="308.6" y="211.5">C0G</text>
<text x="312.6" y="211.5">1%</text>
<text x="356.2" y="211.5">IN5N</text>
<text x="356.2" y="216.6">IN6P</text>
<text x="356.2" y="221.7">IN6N</text>
<text x="356.2" y="226.8">IN7P</text>
<text x="356.2" y="231.9">IN7N</text>
<text x="356.2" y="236.9">IN8P</text>
<text x="356.2" y="242">IN8N</text>
</g>
<g font-size="1.4" fill="#840000">
<text x="263.5" y="40.2">AIN5P</text>
<text x="83.3" y="43.3">CLAMP5P</text>
<text x="92.2" y="43.3">CLAMP5P</text>
<text x="133.2" y="44">AIN5P</text>
<text x="171.6" y="44">-2V5A</text>
<text x="204.3" y="44">+2V5A</text>
<text x="332.1" y="45.2">AIN5P</text>
<text x="182.4" y="58.5">CLAMP5P</text>
<text x="264.8" y="57.9">GND</text>
<text x="294" y="57.9">AIN5N</text>
<text x="83.2" y="61">CLAMP5N</text>
<text x="92.1" y="61">CLAMP5N</text>
<text x="133.2" y="61.8">AIN5N</text>
<text x="207.1" y="61.8">-2V5A</text>
<text x="239.9" y="61.8">+2V5A</text>
<text x="332.1" y="63">AIN5N</text>
<text x="31.5" y="74.5">REF_RAW</text>
<text x="217.9" y="76.3">CLAMP5N</text>
<text x="295.3" y="75.7">GND</text>
<text x="263.5" y="88.4">AIN6P</text>
<text x="83.3" y="91.5">CLAMP6P</text>
<text x="92.2" y="91.5">CLAMP6P</text>
<text x="133.2" y="92.2">AIN6P</text>
<text x="171.6" y="92.2">-2V5A</text>
<text x="204.3" y="92.2">+2V5A</text>
<text x="332.1" y="93.5">AIN6P</text>
<text x="182.4" y="106.8">CLAMP6P</text>
<text x="264.8" y="106.2">GND</text>
<text x="294" y="106.2">AIN6N</text>
<text x="83.2" y="109.3">CLAMP6N</text>
<text x="92.1" y="109.3">CLAMP6N</text>
<text x="133.2" y="110">AIN6N</text>
<text x="207.1" y="110">-2V5A</text>
<text x="239.9" y="110">+2V5A</text>
<text x="332.1" y="111.3">AIN6N</text>
<text x="31.5" y="122.7">REF_RAW</text>
<text x="217.9" y="124.5">CLAMP6N</text>
<text x="295.3" y="124">GND</text>
<text x="263.5" y="136.7">AIN7P</text>
<text x="83.3" y="139.8">CLAMP7P</text>
<text x="92.2" y="139.8">CLAMP7P</text>
<text x="133.2" y="140.5">AIN7P</text>
<text x="171.6" y="140.5">-2V5A</text>
<text x="204.3" y="140.5">+2V5A</text>
<text x="332.1" y="141.8">AIN7P</text>
<text x="182.4" y="155">CLAMP7P</text>
<text x="264.8" y="154.5">GND</text>
<text x="294" y="154.5">AIN7N</text>
<text x="83.2" y="157.6">CLAMP7N</text>
<text x="92.1" y="157.6">CLAMP7N</text>
<text x="133.2" y="158.3">AIN7N</text>
<text x="207.1" y="158.3">-2V5A</text>
<text x="239.9" y="158.3">+2V5A</text>
<text x="332.1" y="159.6">AIN7N</text>
<text x="31.5" y="171">REF_RAW</text>
<text x="217.9" y="172.8">CLAMP7N</text>
<text x="295.3" y="172.3">GND</text>
<text x="263.5" y="185">AIN8P</text>
<text x="83.3" y="188">CLAMP8P</text>
<text x="92.2" y="188">CLAMP8P</text>
<text x="133.2" y="188.8">AIN8P</text>
<text x="171.6" y="188.8">-2V5A</text>
<text x="204.3" y="188.8">+2V5A</text>
<text x="332.1" y="190">AIN8P</text>
<text x="182.4" y="203.3">CLAMP8P</text>
<text x="264.8" y="202.7">GND</text>
<text x="294" y="202.7">AIN8N</text>
<text x="83.2" y="205.8">CLAMP8N</text>
<text x="92.1" y="205.8">CLAMP8N</text>
<text x="133.2" y="206.5">AIN8N</text>
<text x="207.1" y="206.5">-2V5A</text>
<text x="239.9" y="206.5">+2V5A</text>
<text x="332.1" y="207.8">AIN8N</text>
<text x="342.3" y="206.5">AIN5P</text>
<text x="342.2" y="211.6">AIN5N</text>
<text x="31.5" y="219.2">REF_RAW</text>
<text x="217.9" y="221.1">CLAMP8N</text>
<text x="295.3" y="220.5">GND</text>
<text x="342.2" y="221.8">AIN6N</text>
<text x="342.3" y="216.7">AIN6P</text>
<text x="342.3" y="226.9">AIN7P</text>
<text x="342.2" y="231.9">AIN7N</text>
<text x="342.3" y="237">AIN8P</text>
<text x="342.2" y="242.1">AIN8N</text>
</g>
<g font-size="1.4" fill="#0f0f0f">
<text x="14.7" y="48">E5P</text>
<text x="57.8" y="42.9">E5P</text>
<text x="57.8" y="60.7">E5N</text>
<text x="57.1" y="73.4">E5N</text>
<text x="57.8" y="91.2">E6P</text>
<text x="14.7" y="96.2">E6P</text>
<text x="57.8" y="108.9">E6N</text>
<text x="57.1" y="121.6">E6N</text>
<text x="57.8" y="139.4">E7P</text>
<text x="14.7" y="144.5">E7P</text>
<text x="57.8" y="157.2">E7N</text>
<text x="57.1" y="169.9">E7N</text>
<text x="57.8" y="187.7">E8P</text>
<text x="14.7" y="192.8">E8P</text>
<text x="57.8" y="205.5">E8N</text>
<text x="57.1" y="218.2">E8N</text>
</g>
<g font-size="1.4" fill="#a90000">
<text x="183.5" y="42.9">1</text>
<text x="196.2" y="42.9">2</text>
<text x="190.2" y="52.7" transform="rotate(-90 190.2 52.7)">3</text>
<text x="219.1" y="60.7">1</text>
<text x="231.8" y="60.7">2</text>
<text x="225.8" y="70.5" transform="rotate(-90 225.8 70.5)">3</text>
<text x="183.5" y="91.2">1</text>
<text x="196.2" y="91.2">2</text>
<text x="190.2" y="100.9" transform="rotate(-90 190.2 100.9)">3</text>
<text x="219.1" y="109">1</text>
<text x="231.8" y="109">2</text>
<text x="225.8" y="118.7" transform="rotate(-90 225.8 118.7)">3</text>
<text x="183.5" y="139.4">1</text>
<text x="196.2" y="139.4">2</text>
<text x="190.2" y="149.2" transform="rotate(-90 190.2 149.2)">3</text>
<text x="219.1" y="157.2">1</text>
<text x="231.8" y="157.2">2</text>
<text x="225.8" y="167" transform="rotate(-90 225.8 167)">3</text>
<text x="183.5" y="187.7">1</text>
<text x="196.2" y="187.7">2</text>
<text x="190.2" y="197.5" transform="rotate(-90 190.2 197.5)">3</text>
<text x="219.1" y="205.5">1</text>
<text x="231.8" y="205.5">2</text>
<text x="353.7" y="205.5">8</text>
<text x="225.8" y="215.2" transform="rotate(-90 225.8 215.2)">3</text>
<text x="353.7" y="210.6">7</text>
<text x="353.7" y="215.6">6</text>
<text x="353.7" y="220.7">5</text>
<text x="353.7" y="225.8">4</text>
<text x="353.7" y="230.9">3</text>
<text x="353.7" y="236">2</text>
<text x="353.7" y="241">1</text>
</g>
</svg>
